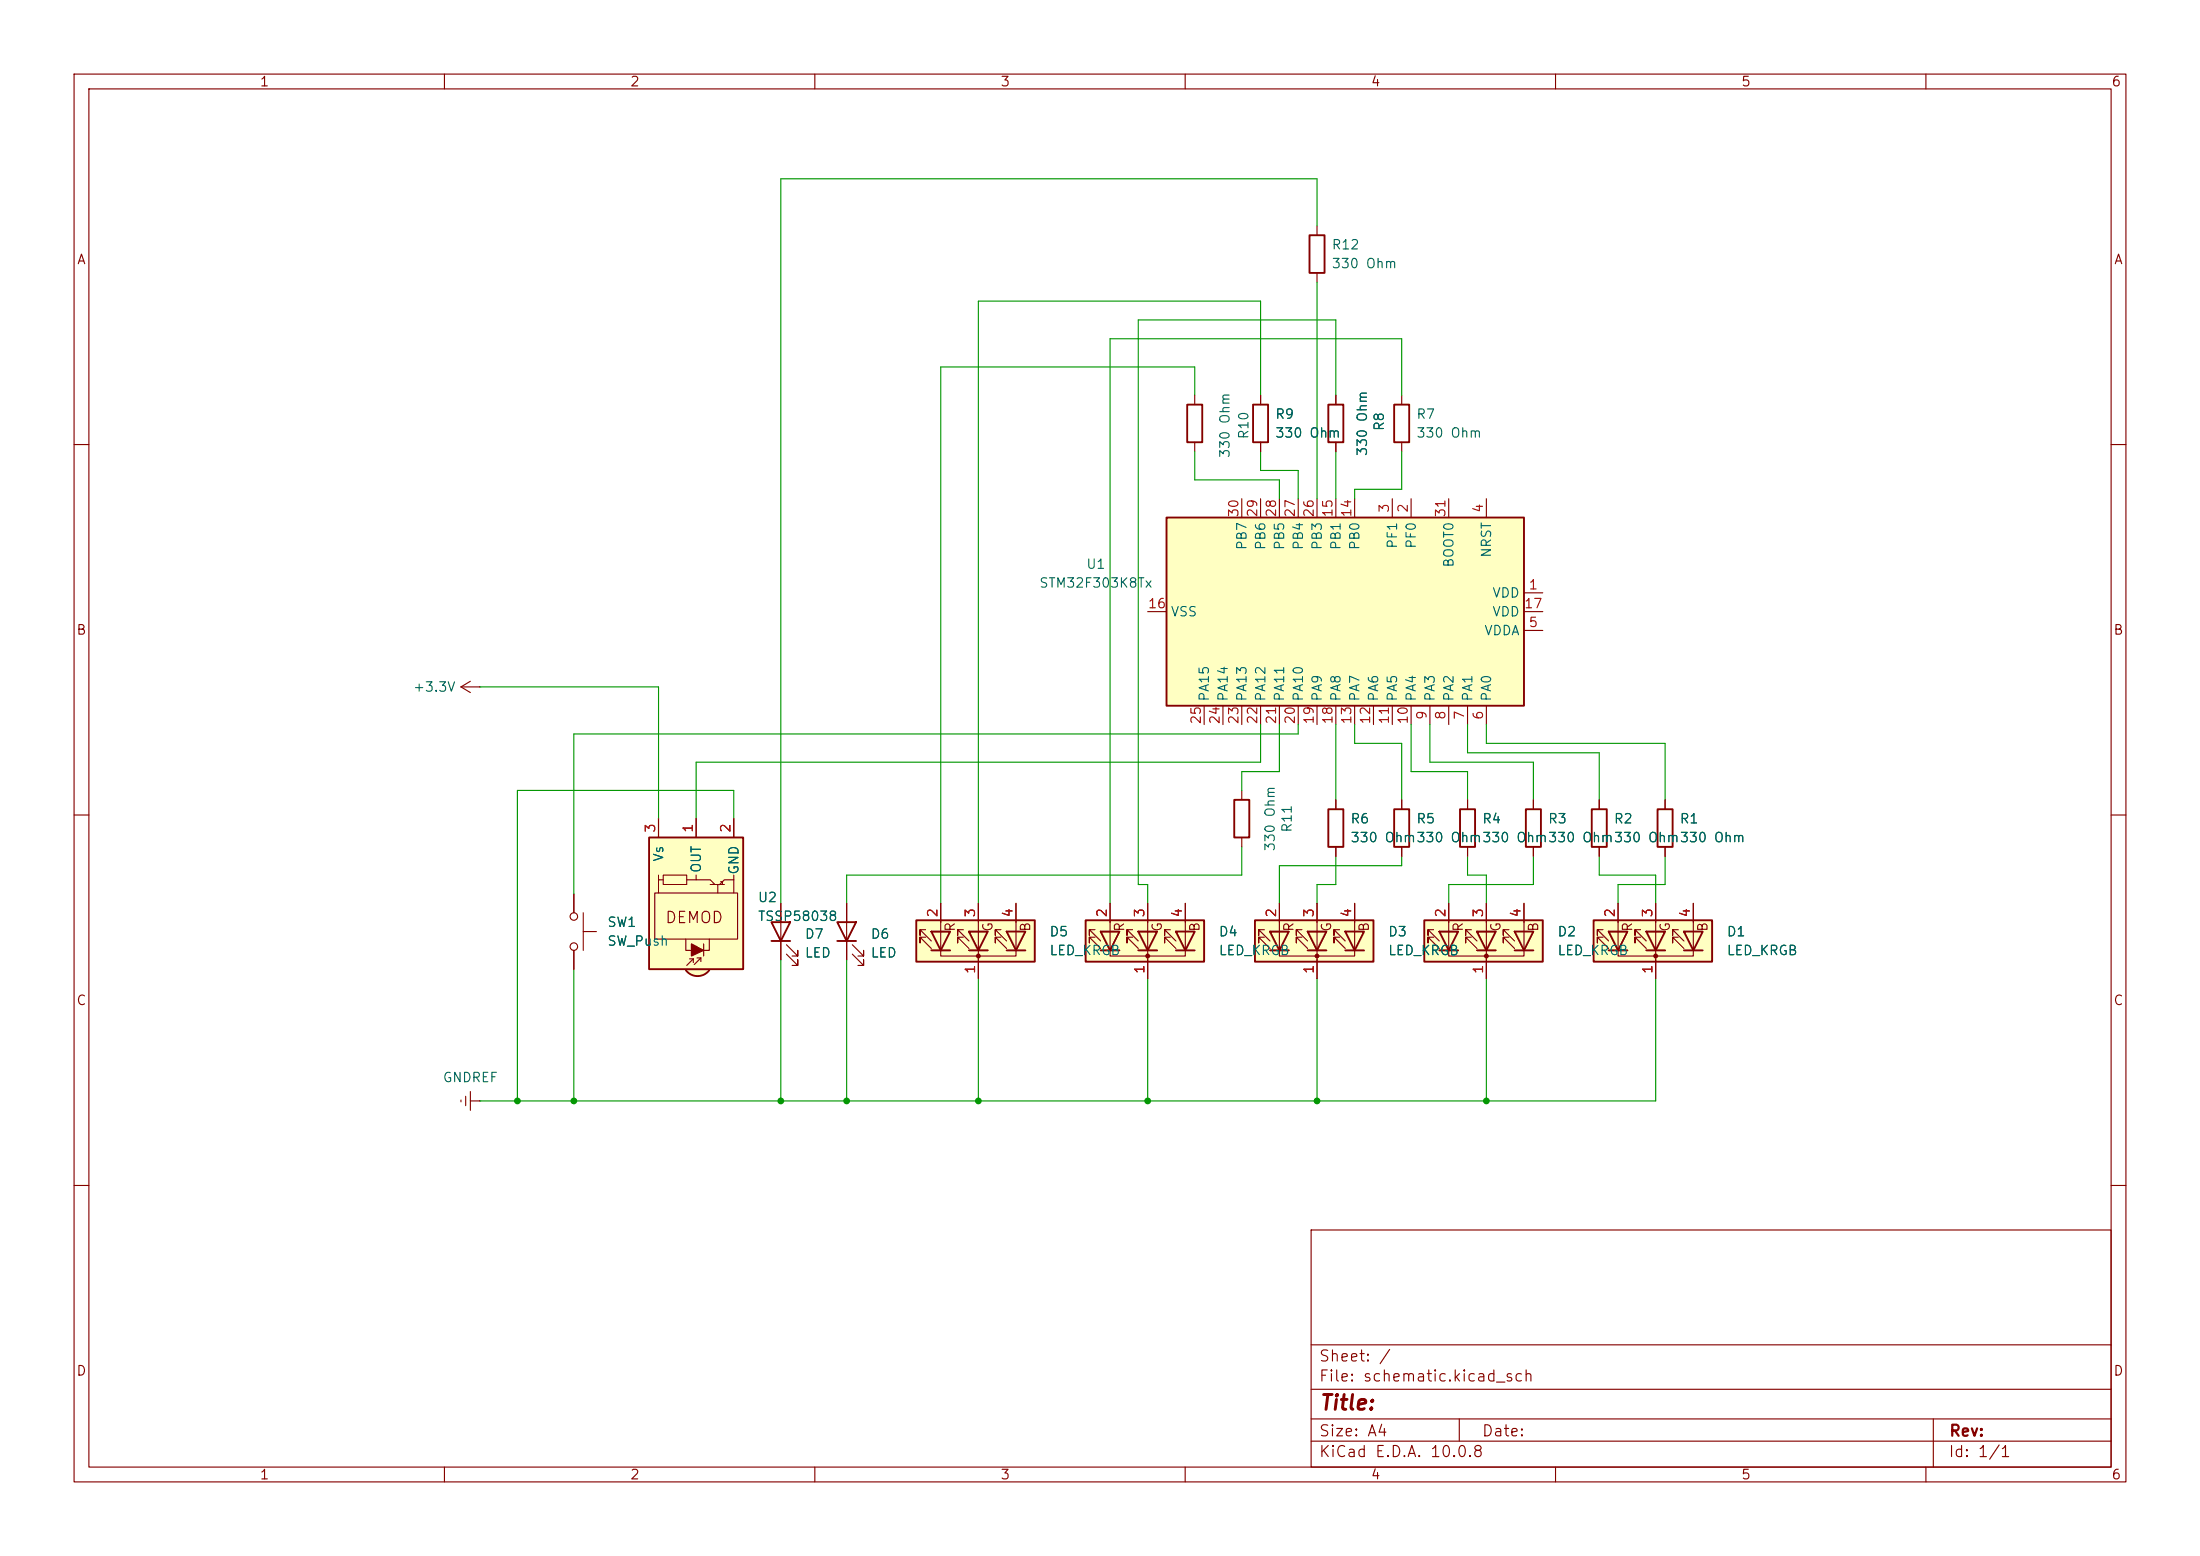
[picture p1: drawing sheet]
<svg xmlns="http://www.w3.org/2000/svg" width="297mm" height="210mm" viewBox="0 0 297 210" stroke-linecap="round" stroke-linejoin="round" font-family="sans-serif">
<g fill="none" stroke="#840000" stroke-width=".15">
<path d="M10 10h277v190h-277zM12 12h273v186h-273zM60 10v2M110 10v2M160 10v2M210 10v2M260 10v2M10 60h2M285 60h2M10 110h2M285 110h2M62.2 148.5v.2"/>
<path d="M62.9 148v1.2M63.5 148.6h1.3M63.5 147.3v2.6M64.8 148.6h.1M10 160h2M177 166h108v32h-108zM285 160h2M60 198v2M110 198v2M160 198v2M177 194.5h108M177 191.5h108"/>
<path d="M177 187.5h108M177 181.5h108M197 191.5v3M210 198v2M260 198v2M261 191.5v6.5"/>
</g>
<path d="M123.7 124.2h16v5.6h-16z" fill="#ffffc2"/>
<circle cx="132.1" cy="129" r=".25" fill="#840000" stroke="#840000" stroke-width=".15"/>
<path d="M113 124.5h2.6l-1.3 2.5zM113 127h2.6M123.7 124.2h16v5.6h-16zM125.7 125.7h2.6l-1.3 2.6zM125.7 128.3h2.6M130.8 125.7h2.5l-1.2 2.6zM130.8 128.3h2.5M135.9 125.7h2.5l-1.2 2.6zM135.9 128.3h2.5" fill="none" stroke="#840000" stroke-width=".25"/>
<g fill="none" stroke="#840000" stroke-width=".15">
<path d="M114.3 121.9v7.6M115.1 128.8l1.5 1.5v-.8v.8h-.8M115.1 127.5l1.5 1.5v-.7v.7h-.8M125 126.5h-.8v.8v-.8l1.5 1.5M125 125.5h-.8v.7v-.7l1.5 1.5M125.7 128.3h2.6M125.7 125.7h.1M125.7 125.7h2.6zM127 121.9v7.1h10.2v-1M130 126.5h-.7v.8v-.8l1.5 1.5M130 125.5h-.7v.7v-.7l1.5 1.5M130.8 128.3h2.5"/>
<path d="M130.8 125.7h.1M130.8 125.7h2.5zM132.1 121.9v10.2M135.1 126.5h-.7v.8v-.8l1.5 1.5M135.1 125.5h-.7v.7v-.7l1.5 1.5M137.2 121.9v6.4"/>
</g>
<path d="M157.5 69.9h48.2v25.4h-48.2z" fill="#ffffc2"/>
<path d="M157.5 69.9h48.2v25.4h-48.2zM104.1 124.5h2.6l-1.3 2.5zM104.1 127h2.6" fill="none" stroke="#840000" stroke-width=".25"/>
<g fill="none" stroke="#840000" stroke-width=".15">
<path d="M167.6 67.3v2.6M170.2 67.3v2.6M172.7 67.3v2.6M175.3 67.3v2.6M177.8 67.3v2.6M180.3 67.3v2.6M182.9 67.3v2.6M188 67.3v2.6M190.5 67.3v2.6M195.6 67.3v2.6M200.7 67.3v2.6M62.2 92.7l1.3 .8"/>
<path d="M62.2 92.7h2.6M63.5 91.9l-1.3 .8M64.8 92.7h.1M154.9 82.6h2.6M162.6 95.3v2.5M165.1 95.3v2.5M167.6 95.3v2.5M170.2 95.3v2.5M172.7 95.3v2.5M175.3 95.3v2.5M177.8 95.3v2.5M180.3 95.3v2.5"/>
<path d="M182.9 95.3v2.5M185.4 95.3v2.5M188 95.3v2.5M190.5 95.3v2.5M193 95.3v2.5M195.6 95.3v2.5M198.1 95.3v2.5M200.7 95.3v2.5M205.7 80h2.6M205.7 85.1h2.6M205.7 82.6h2.6M77.5 120.7v2.5"/>
<path d="M77.5 128.3v2.5M78.7 125.7h1.8M78.7 123.2v5.1M105.4 121.9v7.6M106.2 128.8l1.5 1.5v-.8v.8h-.8M106.2 127.5l1.5 1.5v-.7v.7h-.8"/>
<circle cx="77.5" cy="123.7" r=".51"/>
<circle cx="77.5" cy="127.8" r=".51"/>
</g>
<path d="M92.6 130.9l1.6-1.1 1.6 1.1a1.97 1.97 0 0 1-3.2 0z" fill="#ffffc2" stroke="#ffffc2" stroke-width=".14"/>
<path d="M87.6 113h12.7v17.8h-12.7z" fill="#ffffc2"/>
<path d="M169.2 54.6h2v5.1h-2zM87.6 113h12.7v17.8h-12.7zM179.3 109.2h2.1v5.1h-2.1zM188.2 109.2h2v5.1h-2zM92.6 130.9a1.97 1.97 0 0 0 3.2 0" fill="none" stroke="#840000" stroke-width=".25"/>
<g fill="none" stroke="#840000" stroke-width=".15">
<path d="M170.2 53.3v1.3M170.2 59.7v1.3M88.9 118.1v.6h.6M88.9 110.5v2.5M88.9 118.7v1.8M89.5 118.1h3.2v1.3h-3.2zM92.7 118.7h1.3M94 118.1v.6h1.9l.6 .7M94 110.5v2.5M95.9 119.4h1.9M96.9 119.4v1.1M97.3 119h.2v.3"/>
<path d="M99.1 118.1v.6h-1.3l-.6 .7M99.1 110.5v2.5M99.1 118.7v1.8M180.3 108v1.2M180.3 114.3v1.3M189.2 108v1.2M189.2 114.3v1.3M88.4 120.5h11.2v6.2h-11.2zM92.6 126.7v1.6h3.2v-1.6M93.1 129.4h.5M93.6 129.4l-.9 .9M93.6 129.4v.5"/>
<path d="M94.1 129.3h.5M94.6 129.3l-.9 .9M94.6 129.3v.5M95 127.4v1.6"/>
</g>
<path d="M93.3 127.4l1.7 .9-1.7 .7z" fill="#840000" stroke="#840000" stroke-width=".15"/>
<path d="M192.3 124.2h16v5.6h-16z" fill="#ffffc2"/>
<circle cx="200.7" cy="129" r=".25" fill="#840000" stroke="#840000" stroke-width=".15"/>
<path d="M192.3 124.2h16v5.6h-16zM194.3 125.7h2.5l-1.2 2.6zM194.3 128.3h2.5M199.4 125.7h2.5l-1.2 2.6zM199.4 128.3h2.5M204.5 125.7h2.5l-1.3 2.6zM204.5 128.3h2.5" fill="none" stroke="#840000" stroke-width=".25"/>
<g fill="none" stroke="#840000" stroke-width=".15">
<path d="M193.5 126.5h-.7v.8v-.8l1.5 1.5M193.5 125.5h-.7v.7v-.7l1.5 1.5M194.3 128.3h2.5M194.3 125.7h.1M194.3 125.7h2.5zM195.6 121.9v7.1h10.1v-1M198.6 126.5h-.7v.8v-.8l1.5 1.5M198.6 125.5h-.7v.7v-.7l1.5 1.5M199.4 128.3h2.5M199.4 125.7h.1M199.4 125.7h2.5zM200.7 121.9v10.2"/>
<path d="M203.7 126.5h-.8v.8v-.8l1.6 1.5M203.7 125.5h-.8v.7v-.7l1.6 1.5M205.7 121.9v6.4"/>
</g>
<path d="M146.6 124.2h16v5.6h-16z" fill="#ffffc2"/>
<circle cx="154.9" cy="129" r=".25" fill="#840000" stroke="#840000" stroke-width=".15"/>
<path d="M166.6 108h2.1v5h-2.1zM197.1 109.2h2v5.1h-2zM206 109.2h2v5.1h-2zM214.9 109.2h2v5.1h-2zM223.8 109.2h2v5.1h-2zM146.6 124.2h16v5.6h-16zM148.6 125.7h2.5l-1.2 2.6zM148.6 128.3h2.5M153.7 125.7h2.5l-1.3 2.6zM153.7 128.3h2.5M158.7 125.7h2.6l-1.3 2.6zM158.7 128.3h2.6" fill="none" stroke="#840000" stroke-width=".25"/>
<g fill="none" stroke="#840000" stroke-width=".15">
<path d="M167.6 106.7v1.3M167.6 113v1.3M198.1 108v1.2M198.1 114.3v1.3M207 108v1.2M207 114.3v1.3M215.9 108v1.2M215.9 114.3v1.3M224.8 108v1.2M224.8 114.3v1.3M147.8 126.5h-.7v.8v-.8l1.5 1.5M147.8 125.5h-.7v.7v-.7l1.5 1.5"/>
<path d="M148.6 128.3h2.5M148.6 125.7h.1M148.6 125.7h2.5zM149.9 121.9v7.1h10.1v-1M152.9 126.5h-.8v.8v-.8l1.6 1.5M152.9 125.5h-.8v.7v-.7l1.6 1.5M153.7 128.3h2.5M153.7 125.7h.1M153.7 125.7h2.5zM154.9 121.9v10.2M158 126.5h-.8v.8v-.8l1.5 1.5M158 125.5h-.8v.7v-.7l1.5 1.5"/>
<path d="M160 121.9v6.4"/>
</g>
<path d="M169.4 124.2h16v5.6h-16z" fill="#ffffc2"/>
<circle cx="177.8" cy="129" r=".25" fill="#840000" stroke="#840000" stroke-width=".15"/>
<path d="M169.4 124.2h16v5.6h-16zM171.4 125.7h2.6l-1.3 2.6zM171.4 128.3h2.6M176.5 125.7h2.6l-1.3 2.6zM176.5 128.3h2.6M181.6 125.7h2.5l-1.2 2.6zM181.6 128.3h2.5" fill="none" stroke="#840000" stroke-width=".25"/>
<g fill="none" stroke="#840000" stroke-width=".15">
<path d="M170.7 126.5h-.8v.8v-.8l1.5 1.5M170.7 125.5h-.8v.7v-.7l1.5 1.5M171.4 128.3h2.6M171.4 125.7h.1M171.4 125.7h2.6zM172.7 121.9v7.1h10.2v-1M175.8 126.5h-.8v.8v-.8l1.5 1.5M175.8 125.5h-.8v.7v-.7l1.5 1.5M176.5 128.3h2.6M176.5 125.7h.1M176.5 125.7h2.6zM177.8 121.9v10.2"/>
<path d="M180.8 126.5h-.7v.8v-.8l1.5 1.5M180.8 125.5h-.7v.7v-.7l1.5 1.5M182.9 121.9v6.4"/>
</g>
<path d="M215.1 124.2h16v5.6h-16z" fill="#ffffc2"/>
<circle cx="223.5" cy="129" r=".25" fill="#840000" stroke="#840000" stroke-width=".15"/>
<path d="M176.8 31.8h2v5h-2zM160.3 54.6h2v5.1h-2zM179.3 54.6h2.1v5.1h-2.1zM188.2 54.6h2v5.1h-2zM215.1 124.2h16v5.6h-16zM217.2 125.7h2.5l-1.3 2.6zM217.2 128.3h2.5M222.2 125.7h2.6l-1.3 2.6zM222.2 128.3h2.6M227.3 125.7h2.6l-1.3 2.6zM227.3 128.3h2.6" fill="none" stroke="#840000" stroke-width=".25"/>
<g fill="none" stroke="#840000" stroke-width=".15">
<path d="M177.8 30.5v1.3M177.8 36.8v1.3M161.3 53.3v1.3M161.3 59.7v1.3M170.2 53.3v1.3M170.2 59.7v1.3M180.3 53.3v1.3M180.3 59.7v1.3M189.2 53.3v1.3M189.2 59.7v1.3M88.9 110.5v2.5M94 110.5v2.5"/>
<path d="M99.1 110.5v2.5M180.3 108v1.2M180.3 114.3v1.3M189.2 108v1.2M189.2 114.3v1.3M198.1 108v1.2M198.1 114.3v1.3M207 108v1.2M207 114.3v1.3M215.9 108v1.2M215.9 114.3v1.3M224.8 108v1.2"/>
<path d="M224.8 114.3v1.3M77.5 120.7v2.5M77.5 128.3v2.5M105.4 121.9v2.6M105.4 127v2.5M114.3 121.9v2.6M114.3 127v2.5M127 121.9v2.6M132.1 121.9v2.6M132.1 129.5v2.6M137.2 121.9v2.6M149.9 121.9v2.6"/>
<path d="M154.9 121.9v2.6M154.9 129.5v2.6M160 121.9v2.6M172.7 121.9v2.6M177.8 121.9v2.6M177.8 129.5v2.6M182.9 121.9v2.6M195.6 121.9v2.6M200.7 121.9v2.6M200.7 129.5v2.6M205.7 121.9v2.6M216.4 126.5h-.8v.8v-.8l1.6 1.5"/>
<path d="M216.4 125.5h-.8v.7v-.7l1.6 1.5M217.2 128.3h2.5M217.2 125.7h.1M217.2 125.7h2.5zM218.4 121.9v7.1h10.2v-1M221.5 126.5h-.8v.8v-.8l1.5 1.5M221.5 125.5h-.8v.7v-.7l1.5 1.5M222.2 128.3h2.6M222.2 125.7h.1M222.2 125.7h2.6zM223.5 121.9v10.2M226.6 126.5h-.8v.8v-.8l1.5 1.5"/>
<path d="M226.6 125.5h-.8v.7v-.7l1.5 1.5M228.6 121.9v6.4"/>
</g>
<g fill="none" stroke="#009600" stroke-width=".15">
<path d="M177.8 30.5v-6.4h-72.4v97.8M177.8 38.1v29.2M161.3 53.3v-3.8h-34.3v72.4M170.2 53.3v-12.7h-38.1v81.3M180.3 53.3v-10.1h-26.6v76.2h1.2v2.5M189.2 53.3v-7.6h-39.3v76.2M161.3 61v3.8h11.4v2.5M170.2 61v2.5h5.1v3.8M180.3 61v6.3M189.2 61v5h-6.3v1.3M64.8 92.7h24.1v17.8M170.2 97.8v5.1h-76.2v7.6"/>
<path d="M172.7 97.8v6.3h-5.1v2.6M175.3 97.8v1.3h-97.8v21.6M180.3 97.8v10.2M182.9 97.8v2.5h6.3v7.7M190.5 97.8v6.3h7.6v3.9M193 97.8v5.1h14v5.1M198.1 97.8v3.8h17.8v6.4M200.7 97.8v2.5h24.1v7.7M99.1 110.5v-3.8h-29.3v41.9M167.6 114.3v3.8h-53.3v3.8M180.3 115.6v3.8h-2.5v2.5M189.2 115.6v1.2h-16.5v5.1"/>
<path d="M198.1 115.6v2.5h2.6v3.8M207 115.6v3.8h-11.4v2.5M215.9 115.6v2.5h7.6v3.8M224.8 115.6v3.8h-6.4v2.5M77.5 130.8v17.8M105.4 129.5v19.1M114.3 129.5v19.1M132.1 132.1v16.5M154.9 132.1v16.5M177.8 132.1v16.5M200.7 132.1v16.5M223.5 132.1v16.5h-158.7"/>
</g>
<g fill="#009600">
<circle cx="200.7" cy="148.6" r=".46"/>
<circle cx="177.8" cy="148.6" r=".46"/>
<circle cx="77.5" cy="148.6" r=".46"/>
<circle cx="69.8" cy="148.6" r=".46"/>
<circle cx="114.3" cy="148.6" r=".46"/>
<circle cx="105.4" cy="148.6" r=".46"/>
<circle cx="132.1" cy="148.6" r=".46"/>
<circle cx="154.9" cy="148.6" r=".46"/>
</g>
<text font-size="2" fill="#840000" x="178" y="190.8">Title:</text>
<g font-size="1.5" fill="#840000">
<text x="89.7" y="125">DEMOD</text>
<text x="178" y="184.1">Sheet: /</text>
<text x="178" y="186.8">File: schematic.kicad_sch</text>
<text x="178" y="197">KiCad E.D.A. 10.0.8</text>
<text x="178" y="194.2">Size: A4</text>
<text x="200" y="194.2">Date:</text>
<text x="263" y="197">Id: 1/1</text>
<text x="263" y="194.2">Rev:</text>
</g>
<g font-size="1.3" fill="#840000">
<text x="35" y="12">1</text>
<text x="85" y="12">2</text>
<text x="135" y="12">3</text>
<text x="185" y="12">4</text>
<text x="235" y="12">5</text>
<text x="285" y="12">6</text>
<text x="10.3" y="36">A</text>
<text x="285.3" y="36">A</text>
<text x="10.2" y="86">B</text>
<text x="285.2" y="86">B</text>
<text x="129.2" y="125.9" transform="rotate(-90 129.2 125.9)">R</text>
<text x="134.3" y="125.9" transform="rotate(-90 134.3 125.9)">G</text>
<text x="139.4" y="125.9" transform="rotate(-90 139.4 125.9)">B</text>
<text x="152.1" y="125.9" transform="rotate(-90 152.1 125.9)">R</text>
<text x="157.2" y="125.9" transform="rotate(-90 157.2 125.9)">G</text>
<text x="162.3" y="125.9" transform="rotate(-90 162.3 125.9)">B</text>
<text x="175" y="125.9" transform="rotate(-90 175 125.9)">R</text>
<text x="180" y="125.9" transform="rotate(-90 180 125.9)">G</text>
<text x="185.1" y="125.9" transform="rotate(-90 185.1 125.9)">B</text>
<text x="197.8" y="125.9" transform="rotate(-90 197.8 125.9)">R</text>
<text x="202.9" y="125.9" transform="rotate(-90 202.9 125.9)">G</text>
<text x="208" y="125.9" transform="rotate(-90 208 125.9)">B</text>
<text x="220.7" y="125.9" transform="rotate(-90 220.7 125.9)">R</text>
<text x="225.8" y="125.9" transform="rotate(-90 225.8 125.9)">G</text>
<text x="230.8" y="125.9" transform="rotate(-90 230.8 125.9)">B</text>
<text x="10.2" y="136">C</text>
<text x="285.2" y="136">C</text>
<text x="10.2" y="186">D</text>
<text x="285.2" y="186">D</text>
<text x="35" y="200">1</text>
<text x="85" y="200">2</text>
<text x="135" y="200">3</text>
<text x="185" y="200">4</text>
<text x="235" y="200">5</text>
<text x="285" y="200">6</text>
</g>
<g font-size="1.3" fill="#006464">
<text x="179.7" y="34">R12</text>
<text x="179.7" y="36.5">330 Ohm</text>
<text x="168.9" y="59.4" transform="rotate(-90 168.9 59.4)">R10</text>
<text x="172.1" y="56.8">R9</text>
<text x="172.1" y="59.4">330 Ohm</text>
<text x="187.1" y="58.3" transform="rotate(-90 187.1 58.3)">R8</text>
<text x="191.1" y="56.8">R7</text>
<text x="191.1" y="59.4">330 Ohm</text>
<text x="166.3" y="61.9" transform="rotate(-90 166.3 61.9)">330 Ohm</text>
<text x="184.9" y="61.7" transform="rotate(-90 184.9 61.7)">330 Ohm</text>
<text x="146.6" y="77.1">U1</text>
<text x="168.6" y="74.3" transform="rotate(-90 168.6 74.3)">PB7</text>
<text x="171.1" y="74.3" transform="rotate(-90 171.1 74.3)">PB6</text>
<text x="173.7" y="74.3" transform="rotate(-90 173.7 74.3)">PB5</text>
<text x="176.2" y="74.3" transform="rotate(-90 176.2 74.3)">PB4</text>
<text x="178.8" y="74.3" transform="rotate(-90 178.8 74.3)">PB3</text>
<text x="181.3" y="74.3" transform="rotate(-90 181.3 74.3)">PB1</text>
<text x="183.8" y="74.3" transform="rotate(-90 183.8 74.3)">PB0</text>
<text x="188.9" y="74.2" transform="rotate(-90 188.9 74.2)">PF1</text>
<text x="191.5" y="74.2" transform="rotate(-90 191.5 74.2)">PF0</text>
<text x="196.5" y="76.7" transform="rotate(-90 196.5 76.7)">BOOT0</text>
<text x="201.6" y="75.4" transform="rotate(-90 201.6 75.4)">NRST</text>
<text x="140.2" y="79.6">STM32F303K8Tx</text>
<text x="158" y="83.5">VSS</text>
<text x="201.4" y="81">VDD</text>
<text x="201.4" y="83.5">VDD</text>
<text x="200.3" y="86.1">VDDA</text>
<text x="55.7" y="93.7">+3.3V</text>
<text x="163.5" y="94.8" transform="rotate(-90 163.5 94.8)">PA15</text>
<text x="166.1" y="94.8" transform="rotate(-90 166.1 94.8)">PA14</text>
<text x="168.6" y="94.8" transform="rotate(-90 168.6 94.8)">PA13</text>
<text x="171.1" y="94.8" transform="rotate(-90 171.1 94.8)">PA12</text>
<text x="173.7" y="94.8" transform="rotate(-90 173.7 94.8)">PA11</text>
<text x="176.2" y="94.8" transform="rotate(-90 176.2 94.8)">PA10</text>
<text x="178.8" y="94.8" transform="rotate(-90 178.8 94.8)">PA9</text>
<text x="181.3" y="94.8" transform="rotate(-90 181.3 94.8)">PA8</text>
<text x="183.8" y="94.8" transform="rotate(-90 183.8 94.8)">PA7</text>
<text x="186.4" y="94.8" transform="rotate(-90 186.4 94.8)">PA6</text>
<text x="188.9" y="94.8" transform="rotate(-90 188.9 94.8)">PA5</text>
<text x="191.5" y="94.8" transform="rotate(-90 191.5 94.8)">PA4</text>
<text x="194" y="94.8" transform="rotate(-90 194 94.8)">PA3</text>
<text x="196.5" y="94.8" transform="rotate(-90 196.5 94.8)">PA2</text>
<text x="199.1" y="94.8" transform="rotate(-90 199.1 94.8)">PA1</text>
<text x="201.6" y="94.8" transform="rotate(-90 201.6 94.8)">PA0</text>
<text x="174.7" y="112.5" transform="rotate(-90 174.7 112.5)">R11</text>
<text x="182.2" y="111.5">R6</text>
<text x="182.2" y="114">330 Ohm330 Ohm330 Ohm330 Ohm330 Ohm330 Ohm</text>
<text x="191.1" y="111.5">R5</text>
<text x="200" y="111.5">R4</text>
<text x="208.9" y="111.5">R3</text>
<text x="217.8" y="111.5">R2</text>
<text x="226.7" y="111.5">R1</text>
<text x="89.9" y="116.4" transform="rotate(-90 89.9 116.4)">Vs</text>
<text x="94.9" y="117.9" transform="rotate(-90 94.9 117.9)">OUT</text>
<text x="100" y="118.1" transform="rotate(-90 100 118.1)">GND</text>
<text x="172.4" y="115" transform="rotate(-90 172.4 115)">330 Ohm</text>
<text x="81.9" y="125.4">SW1</text>
<text x="102.2" y="122.1">U2</text>
<text x="102.2" y="124.6">TSSP58038</text>
<text x="81.9" y="128">SW_Push</text>
<text x="108.6" y="127">D7</text>
<text x="108.6" y="129.6">LED</text>
<text x="117.5" y="127">D6</text>
<text x="117.5" y="129.6">LED</text>
<text x="141.6" y="126.7">D5</text>
<text x="141.6" y="129.2">LED_KRGB</text>
<text x="164.4" y="126.7">D4</text>
<text x="164.4" y="129.2">LED_KRGB</text>
<text x="187.3" y="126.7">D3</text>
<text x="187.3" y="129.2">LED_KRGB</text>
<text x="210.2" y="126.7">D2</text>
<text x="210.2" y="129.2">LED_KRGB</text>
<text x="233" y="126.7">D1</text>
<text x="233" y="129.2">LED_KRGB</text>
<text x="59.7" y="146.4">GNDREF</text>
</g>
<g font-size="1.3" fill="#a90000">
<text x="167.5" y="69.9" transform="rotate(-90 167.5 69.9)">30</text>
<text x="170" y="69.9" transform="rotate(-90 170 69.9)">29</text>
<text x="172.6" y="69.9" transform="rotate(-90 172.6 69.9)">28</text>
<text x="175.1" y="69.9" transform="rotate(-90 175.1 69.9)">27</text>
<text x="177.7" y="69.9" transform="rotate(-90 177.7 69.9)">26</text>
<text x="180.2" y="69.9" transform="rotate(-90 180.2 69.9)">15</text>
<text x="182.7" y="69.9" transform="rotate(-90 182.7 69.9)">14</text>
<text x="187.8" y="69.3" transform="rotate(-90 187.8 69.3)">3</text>
<text x="190.4" y="69.3" transform="rotate(-90 190.4 69.3)">2</text>
<text x="195.4" y="69.9" transform="rotate(-90 195.4 69.9)">31</text>
<text x="200.5" y="69.3" transform="rotate(-90 200.5 69.3)">4</text>
<text x="154.9" y="82.4">16</text>
<text x="205.7" y="82.4">17</text>
<text x="206.3" y="79.9">1</text>
<text x="206.3" y="85">5</text>
<text x="162.4" y="97.9" transform="rotate(-90 162.4 97.9)">25</text>
<text x="165" y="97.9" transform="rotate(-90 165 97.9)">24</text>
<text x="167.5" y="97.9" transform="rotate(-90 167.5 97.9)">23</text>
<text x="170" y="97.9" transform="rotate(-90 170 97.9)">22</text>
<text x="172.6" y="97.9" transform="rotate(-90 172.6 97.9)">21</text>
<text x="175.1" y="97.9" transform="rotate(-90 175.1 97.9)">20</text>
<text x="177.7" y="97.9" transform="rotate(-90 177.7 97.9)">19</text>
<text x="180.2" y="97.9" transform="rotate(-90 180.2 97.9)">18</text>
<text x="182.7" y="97.9" transform="rotate(-90 182.7 97.9)">13</text>
<text x="185.3" y="97.9" transform="rotate(-90 185.3 97.9)">12</text>
<text x="187.8" y="97.9" transform="rotate(-90 187.8 97.9)">11</text>
<text x="190.4" y="97.9" transform="rotate(-90 190.4 97.9)">10</text>
<text x="192.9" y="97.3" transform="rotate(-90 192.9 97.3)">9</text>
<text x="195.4" y="97.3" transform="rotate(-90 195.4 97.3)">8</text>
<text x="198" y="97.3" transform="rotate(-90 198 97.3)">7</text>
<text x="200.5" y="97.3" transform="rotate(-90 200.5 97.3)">6</text>
<text x="88.8" y="112.5" transform="rotate(-90 88.8 112.5)">3</text>
<text x="93.8" y="112.5" transform="rotate(-90 93.8 112.5)">1</text>
<text x="98.9" y="112.5" transform="rotate(-90 98.9 112.5)">2</text>
<text x="126.9" y="123.9" transform="rotate(-90 126.9 123.9)">2</text>
<text x="131.9" y="123.9" transform="rotate(-90 131.9 123.9)">3</text>
<text x="137" y="123.9" transform="rotate(-90 137 123.9)">4</text>
<text x="149.7" y="123.9" transform="rotate(-90 149.7 123.9)">2</text>
<text x="154.8" y="123.9" transform="rotate(-90 154.8 123.9)">3</text>
<text x="159.9" y="123.9" transform="rotate(-90 159.9 123.9)">4</text>
<text x="172.6" y="123.9" transform="rotate(-90 172.6 123.9)">2</text>
<text x="177.7" y="123.9" transform="rotate(-90 177.7 123.9)">3</text>
<text x="182.7" y="123.9" transform="rotate(-90 182.7 123.9)">4</text>
<text x="195.4" y="123.9" transform="rotate(-90 195.4 123.9)">2</text>
<text x="200.5" y="123.9" transform="rotate(-90 200.5 123.9)">3</text>
<text x="205.6" y="123.9" transform="rotate(-90 205.6 123.9)">4</text>
<text x="218.3" y="123.9" transform="rotate(-90 218.3 123.9)">2</text>
<text x="223.4" y="123.9" transform="rotate(-90 223.4 123.9)">3</text>
<text x="228.5" y="123.9" transform="rotate(-90 228.5 123.9)">4</text>
<text x="131.9" y="131.5" transform="rotate(-90 131.9 131.5)">1</text>
<text x="154.8" y="131.5" transform="rotate(-90 154.8 131.5)">1</text>
<text x="177.7" y="131.5" transform="rotate(-90 177.7 131.5)">1</text>
<text x="200.5" y="131.5" transform="rotate(-90 200.5 131.5)">1</text>
<text x="223.4" y="131.5" transform="rotate(-90 223.4 131.5)">1</text>
</g>
</svg>
